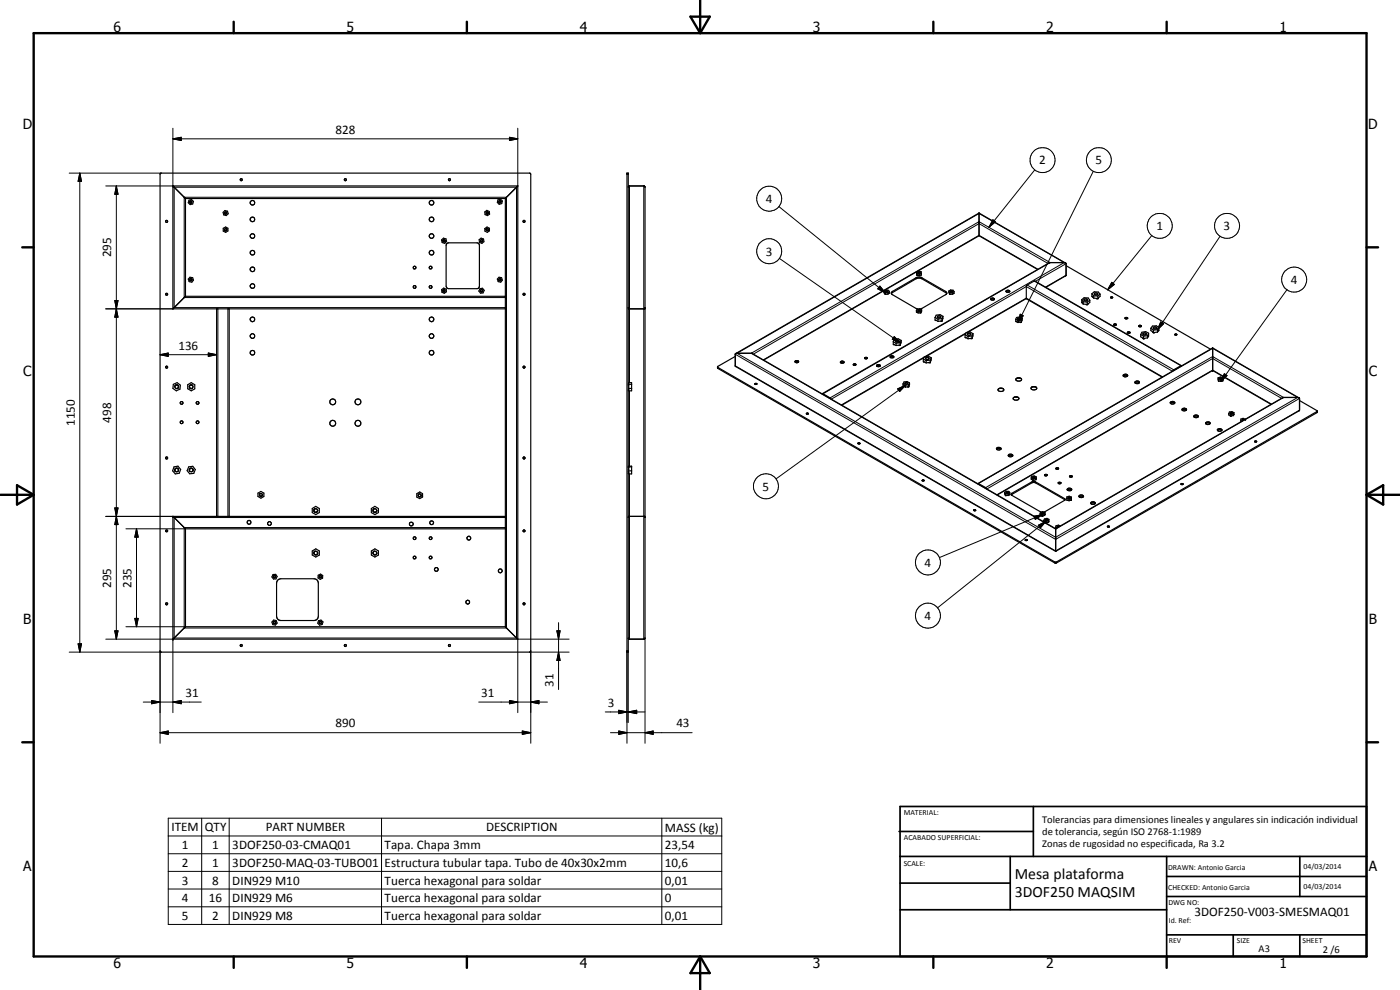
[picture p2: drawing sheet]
<svg xmlns="http://www.w3.org/2000/svg" width="420mm" height="297mm" viewBox="0 0 420 297" stroke-linecap="round" stroke-linejoin="round" font-family="sans-serif">
<g fill="none" stroke="#000" stroke-width=".35">
<path d="M48.1 52h111.1v143.6h-111.1zM51.9 55.8h103.5M51.9 55.8v36.9M51.9 55.8l3.8 3.8M55.7 59.6h96M55.7 59.6v29.3M72.1 53.8l.5-.1 .1 .4-.4 .1zM149.4 60l.8-.3 .6 .6-.2 .8-.8 .2-.5-.6zM155.4 55.8l-3.7 3.7v128.6l3.7 3.7M155.4 55.8v136M188.2 51.9h.3v143.8h-.3zM188.5 56.2l.3-.4h4.5l.3 .4v135.2l-.3 .4h-4.5l-.3-.4"/>
<path d="M49.8 66.2a.31 .31 0 0 1 .5 0 .31 .31 0 0 1-.1 .5 .31 .31 0 0 1-.5-.2zM56.7 60.1l.8-.2 .6 .6-.3 .7-.7 .2-.6-.6zM57.1 60.5l.3-.1 .2 .4a.31 .31 0 0 1-.5 .1 .31 .31 0 0 1 0-.4zM67 63.7l.5-.5 .8 .2 .2 .7-.6 .6-.8-.2zM67 68.5l.7-.4 .7 .4v.8l-.7 .4-.7-.4zM67.6 68.6l.4 .2-.3 .4-.3-.3zM132.5 72l.6-.5 .7 .2 .2 .7-.5 .6-.8-.2zM133 72a.32 .32 0 0 1 .5 .1 .32 .32 0 0 1-.1 .4h-.4zM134.1 73.1l.6-.2h8.5l.6 .3 .1 12.7-.2 .5-.5 .2h-8.5l-.6-.2-.2-.5v-12.3zM143.8 71.9l.6-.4 .7 .2 .1 .8-.6 .5-.7-.3zM145.5 68.6l.7-.5 .7 .4v.8l-.6 .4-.8-.4zM145.5 63.6l.6-.5 .7 .4 .1 .8-.6 .4-.7-.3z"/>
<path d="M146 63.7a.31 .31 0 0 1 .5 .1 .31 .31 0 0 1-.3 .4l-.2-.1zM146.1 68.6h.2a.32 .32 0 0 1 .2 .4 .32 .32 0 0 1-.4 .2 .32 .32 0 0 1-.2-.4zM149.8 60.3l.4-.1a.32 .32 0 0 1 .1 .5 .32 .32 0 0 1-.5 .1 .32 .32 0 0 1 0-.5zM157.1 66.2h.3l.2 .3a.31 .31 0 0 1-.5 .2 .31 .31 0 0 1 0-.5zM293.8 63.9v6.8M293.8 70.7l-64.6 37.3M293.8 63.9l-73 42.2M293.8 70.7l17.6 10.2M293.8 63.9l25.9 15M319.9 79.7l43.4 25.1M49.8 88.1a.31 .31 0 0 1 .5 0 .31 .31 0 0 1-.1 .5 .31 .31 0 0 1-.5-.2zM51.9 92.7h99.8"/>
<path d="M55.7 88.9l-3.8 3.7M55.7 88.9h96M57 83.2l.8 .1 .3 .8-.5 .6-.8-.2-.3-.8zM65 92.7v62.2M68.8 92.7v62.2M132.5 86.9l.7-.5 .7 .4 .1 .7-.7 .5-.7-.3zM144 86.6l.8-.1 .5 .6-.3 .8-.8 .1-.5-.7zM144.3 87a.32 .32 0 0 1 .5 .1 .32 .32 0 0 1-.2 .4l-.4-.1zM149.8 83.7a.31 .31 0 0 1 .5 0 .31 .31 0 0 1-.2 .5l-.3-.1zM149.8 83.2l.7 .1 .3 .8-.5 .6-.8-.2-.2-.8zM157.1 88.1h.3l.2 .3a.31 .31 0 0 1-.5 .1 .31 .31 0 0 1 0-.4zM188.5 92.7h5.1"/>
<path d="M188.5 92.3l.4 .4M193.6 92.3l-.4 .4M265.3 87.4v.4l.4 .5M265.3 87.4l.4-.4h.8l.4 .4M265.3 87.4l.4 .4M265.7 87.8v.5M265.7 87.8h.8M265.8 87.4l.3-.2 .3 .3-.3 .1zM266.5 88.3h-.8M266.5 87.8v.5M266.8 88v.1M266.9 87.4v.5l-.4 .4"/>
<path d="M266.9 87.4l-.4 .4M267.5 88.1l8-4.7 1.2 .3 7.4 4.4M275 93.1v.5l.5 .3M275 93.1l.5 .4M275.1 81.6l.1 1 .7 .1M275.1 82l.1 .4M275.1 81.6l.6-.2 .8 .1v.5M275.1 81.6l.1 .5 .7 .2M275.5 81.7h.5l.1 .2-.3 .1zM275.5 93.5v.4M275.6 92.9l.5 .2-.4 .1zM275.9 82.3v.4"/>
<path d="M276.1 93.9h.1M276.1 93.9h-.6M276.1 93.9h.2M276.3 93.4v.5M276.3 93.4l-.8 .1M276.5 82v.5l-.6 .2M276.5 82l-.6 .3M276.6 93l-.3 .9M276.6 93l-.3 .4M276.6 93l-.6-.4-.7 .1-.3 .4M280.6 95.2v.9l.9 .3M280.6 95.2l.9 .6"/>
<path d="M281.4 94.9l.6-.1 .4 .2-.2 .3-.6 .1-.3-.3zM281.5 95.8v.6M282.4 95.1l-.1 .1M282.7 96.4h-1.2M282.7 95.6v.8M282.7 95.6l-1.2 .2M283 94.9l-.3 1.5M283 94.9l-.9-.5-1.1 .2-.4 .6M283 94.9l-.3 .7M284.1 88.1l-.4-.7-7.2-4.2-.5-.1-.9 .1-7.6 4.6 .2 .5 7.7 4.4M284.1 88.1l-7.9 4.6M284.8 87.3l.2 1"/>
<path d="M284.8 87.3l.5-.3 .7 .1 .3 .4M284.8 87.3l.2 .5M285 88.3h.8M285 87.8v.5M285 87.8l.8 .1M285.2 87.4l.5-.2 .1 .3-.3 .1zM285.8 87.9v.4M286.3 87.5v.5l-.5 .3M286.3 87.5l-.5 .4M297.3 89.8a.58 .58 0 0 1 .6-.4 .58 .58 0 0 1 .5 .4M297.3 89.8l.6-.2 .5 .2M297.3 89.8l.3 .2h.5l.3-.2"/>
<path d="M302 87.2a.69 .69 0 0 1 1.1 .3 .59 .59 0 0 1-.7 .3 .59 .59 0 0 1-.4-.6zM302 87.5l.3-.2 .7 .2M304.8 95.8v.6l.7 .4M304.8 95.8l.7 .4M305.4 95.5l.6-.1 .2 .3-.6 .2zM305.5 96.2v.6M306.5 96.7l-1 .1M306.5 96.1v.6M306.5 96.1l-1 .1M306.8 95.5l-.3 1.2M306.8 95.5l-.7-.4-1 .1-.3 .6M306.8 95.5l-.3 .6"/>
<path d="M308 89.6l-17.5 10.1M308 89.6v-3.9l2.5-1.4 44.1 25.4M308 89.6l40.8 23.6M313.8 86.2l6.1-3.5-.1-3.8h-5l-68 39.2M324.6 89.9l.1 .9M324.6 89.9l.8-.6 1.2 .1 .5 .7M324.6 89.9l.5 .7M324.7 90.8l.4 .4M324.8 90.8h-.1M325.1 91.2l1.2 .2M325.1 90.6h1.2M325.1 90.6v.6"/>
<path d="M325.3 89.9a.57 .57 0 0 1 .6-.3 .57 .57 0 0 1 .4 .4 .56 .56 0 0 1-.5 .3 .56 .56 0 0 1-.5-.4zM326.3 90.6v.8M327.1 90.1v.7l-.8 .6M327.1 90.1l-.8 .5M327.7 88.1v.8l.5 .6M327.7 88.1l.7-.6 1.2 .1 .5 .7M327.7 88.1l.5 .7M328.2 89.5l1.3 .2M328.2 88.8h1.3M328.2 88.8v.7M328.5 88a.44 .44 0 0 1 .6-.2 .44 .44 0 0 1 .2 .6h-.8zM329.5 88.8v.9"/>
<path d="M330.1 88.3v.6l-.6 .8M330.1 88.3l-.6 .5M333.3 89.2l.2 .3 .4-.2M333.3 89.2l.3-.1 .3 .2M333.4 89.2h.4M333.8 89.2l.1 .1M333.8 89.2h-.4M334.3 97.4l.4-.2 .4 .3-.6 .2zM334.3 97.3h.7M337.6 95.4h.8M338.4 95.3v.3l-.4 .1-.4-.3M338.4 95.3l-.8 .1"/>
<path d="M338.4 99.7h.7M338.4 99.7h.7a.36 .36 0 0 1-.4 .3 .36 .36 0 0 1-.3-.3zM341.7 97.8l.5-.2 .3 .3a.5 .5 0 0 1-.8-.1zM341.8 97.7h.7M343.1 100l.8-.1a.45 .45 0 0 1-.3 .6 .45 .45 0 0 1-.5-.2zM344.7 100l-.9-.5-1.1 .2-.4 .7M344.7 100v.8l-.3 .6M344.7 100l-.3 .7M345.4 98.5v.7l.7 .7M345.4 98.5l.7 .6M346.1 98.3a.49 .49 0 0 1 .6-.2 .49 .49 0 0 1 .3 .5 .52 .52 0 0 1-.5 .1 .52 .52 0 0 1-.4-.4zM346.1 99.1v.8"/>
<path d="M347.4 99.7l-1.3 .2M347.4 98.9v.8M347.4 98.9l-1.3 .2M347.7 99.2v.1M347.7 99.3l-.3 .4M347.8 98.3l-.1 1M347.8 98.3l-.4 .6M347.8 98.3l-.8-.6-1.1 .1-.5 .7M49.7 110a.31 .31 0 0 1 .5-.1 .31 .31 0 0 1 0 .5 .31 .31 0 0 1-.5-.1zM52 115.3l1.2-.5 .9 .8-.1 1.2-1.1 .5-1-.8zM56.3 115.4l1.1-.6 1.1 .6v1.3l-1.1 .6-1.1-.7zM157 110l.3-.1 .3 .4-.4 .1z"/>
<path d="M188.5 115.2h.2v-.4h.9v2.5h-1.1M188.5 115.6h.2v1.5h-.2M188.5 116.8h.2M188.5 115.3h1.1M188.7 116.5h.9M215.3 110.2l101.5 58.5 78.5-45.3M220.7 106.9l-5.3 3-.1 .6 101.5 58.5 78.4-45.2 .1-.4M226.6 115.2h.5M226.6 115.2h.1M226.7 115.1h.3M226.7 115.1l-.1 .1M226.7 115.1h.4"/>
<path d="M227 115.1l.1 .1M227.1 115.1l-.2 .3-.3-.2M238.6 108.4l1-.2a.44 .44 0 0 1-.1 .7 .44 .44 0 0 1-.6-.1zM238.7 108.6h.9M246.8 118.1l2.6 1.6M246.8 118.1l-.1 .1M252.3 108.5a.57 .57 0 0 1 .6-.2 .57 .57 0 0 1 .4 .5l-.8 .2zM252.3 108.8l.4-.2 .6 .2M256.3 109.2l-.2 .2 .2 .2h.4l.2-.3M256.3 109.2l.6 .1M256.3 109.3h.6M256.3 109.3h-.2"/>
<path d="M259.5 107.4a.41 .41 0 0 0 .4 .3 .41 .41 0 0 0 .4-.3M259.5 107.4l.6-.2 .2 .2M259.5 107.4h.8M263.1 109.8l.4-.2 .7 .2M263.1 109.6l.6-.2 .5 .2a.54 .54 0 0 1-.6 .4 .54 .54 0 0 1-.5-.4zM267.2 107.2a.72 .72 0 0 1 1.1 0M267.3 106.8a.47 .47 0 0 1 .6-.1 .47 .47 0 0 1 .2 .6h-.8zM268.1 102.5v.8l.8 .4M268.1 102.5l.8 .5M268.8 102.2l.6-.2 .4 .4-.7 .2-.3-.1zM268.9 103v.7M270.2 103.6l-1.3 .1"/>
<path d="M270.2 102.8v.8M270.2 102.8l-1.3 .2M270.2 103.5v.1M270.5 102.2l-.3 1.1M270.5 102.2l-.9-.6-1.2 .3-.3 .6M270.5 102.2l-.3 .6M271 115.2v.7l.7 .3M271 115.2l.7 .4M271.6 115l.2-.2 .6 .2a.42 .42 0 0 1-.4 .3 .42 .42 0 0 1-.4-.3zM271.7 115.6v.6M272.7 116.1l-1 .1M272.7 115.4v.7"/>
<path d="M272.7 115.4l-1 .2M273 114.9l-.3 1.2M273 114.9l-.8-.4-.9 .1-.3 .6M273 114.9l-.3 .5M277.1 107.7v.8l.8 .4M277.1 107.7l.8 .5M277.3 107.3l-24.7 14.3M277.8 107.4l.6-.2 .4 .5-.7 .1-.3-.1zM277.9 108.2v.7M279.2 108.8l-1.3 .1M279.2 108v.8M279.2 108l-1.3 .2"/>
<path d="M279.5 107.4l-.3 1.4M279.5 107.4l-.9-.6-1.2 .3-.3 .6M279.5 107.4l-.3 .6M289.6 100.5v.8l.9 .3M289.6 100.5l.9 .5M289.8 100.1l-11.9 6.9M290.4 100.1l.6-.1 .4 .3a.56 .56 0 0 1-.6 .3 .56 .56 0 0 1-.4-.4zM290.5 101v.6M291.7 101.6h-1.2M291.7 100.8v.8M291.7 100.8l-1.2 .2M292 100.1l-.3 1.5"/>
<path d="M292 100.1l-.8-.5-1.2 .2-.4 .7M292 100.1l-.3 .7M299.7 116.7h1.4M299.8 116.6a.91 .91 0 0 1 1.4 .5 .98 .98 0 0 1-1.7-.3zM304.2 119.3h1.4M304.2 119.3l-.1 .1a.87 .87 0 0 0 .8 .7 .87 .87 0 0 0 .9-.7l-.1-.1M304.2 119.3a1.21 1.21 0 0 1 1.5 0M304.9 113.7a.96 .96 0 0 1 .9-.4 .96 .96 0 0 1 .8 .7 .97 .97 0 0 1-1.7-.3zM305 113.6h1.5M309.5 116.2a.9 .9 0 0 1 .9-.2 .9 .9 0 0 1 .7 .6 .9 .9 0 0 1-.9 .5 .9 .9 0 0 1-.8-.7zM309.5 116.2h1.5M337.1 112.8l.7-.2 .6 .2"/>
<path d="M338.4 112.8l-.6 .3-.7-.2M338.4 112.8a.64 .64 0 0 0-.7-.5 .64 .64 0 0 0-.6 .6M340.6 114.9l.5-.3 .8 .3M340.7 114.5l.2-.1a.6 .6 0 0 1 .6-.1 .6 .6 0 0 1 .4 .6 .76 .76 0 0 1-1.3-.2zM342.3 100.4v.6l.9 .7M342.3 100.4l.9 .5M343.2 100.9v.8M344.4 101.4l-1.2 .3M344.4 100.7v.7M344.4 100.7l-1.2 .2M352.6 100.4l.3 .2 .3-.2M352.6 100.4h.5"/>
<path d="M352.6 100.4l.2-.2 .4 .2M353.1 100.4h-.5M353.1 100.4h.1M354.6 109.7v.1M354.6 109.7l-2.6 1.6M363.9 104.4v6.8M363.9 111.2l-64.6 37.3M363.9 104.4l-70.4 40.7M363.9 104.4l25.9 15M363.9 111.2l17.6 10.1M365.6 113.4l.1 .7M365.6 113.4l.7-.3 .7 .2 .1 .4"/>
<path d="M365.6 113.4l.1 .4M365.7 113.8v.5l.7 .1M365.7 113.8l.7 .2M366 113.5h.6l-.3 .2zM366.4 114v.4M367.1 113.7v.6l-.7 .1M367.1 113.7l-.7 .3M390 119.5l-.5-.2h-4.5l-68.2 39.3-91-52.5-4.6-.1-.5 .2 .1 3.8 96 55.4M390 119.5h.1M390 119.5v3.6l-.2 .2-73 42.1M49.8 137.2a.31 .31 0 0 1 .5 0 .31 .31 0 0 1-.1 .5 .31 .31 0 0 1-.5-.2zM157.1 137.2h.3l.2 .3a.31 .31 0 0 1-.5 .2 .31 .31 0 0 1 0-.5z"/>
<path d="M188.5 140h.2v1h-.2M188.5 139.9h1.1v2.3h-.9v-.7h-.2M242 124.1h.6M242.1 124.1l.1 .2 .4-.2M242.1 124.1h.5M242.6 124.1h.1M257.5 133l.4-.1 .2 .2M257.5 133.1h.6M257.5 133l.2 .2 .4-.1M257.6 133l.5 .1M299.1 134.8l.4-.3 .9 .3M299.2 134.4a.72 .72 0 0 1 1.2 .3 .83 .83 0 0 1-1.4-.1z"/>
<path d="M302.6 136.8l.5-.2 .8 .2M302.8 136.3h.8a.43 .43 0 0 1 .2 .6 .43 .43 0 0 1-.7 .1l-.5-.3zM351.2 120.7a.72 .72 0 0 1 .8-.3 .72 .72 0 0 1 .5 .6 .78 .78 0 0 1-1.3-.3zM351.2 121l.5-.2 .8 .2M354.8 123.1l.4-.3 .9 .3M356.1 123a.92 .92 0 0 1-1.3 .1M356.1 123a.62 .62 0 0 0-.7-.5 .62 .62 0 0 0-.6 .6M358.3 125.1l.5-.3 .8 .3M359.6 125.1l-.4 .2-.9-.2M359.6 125.1a.64 .64 0 0 0-.6-.6 .64 .64 0 0 0-.7 .6M361.9 127.1l.4-.2 .8 .2M361.9 126.8a.71 .71 0 0 1 .7-.2 .71 .71 0 0 1 .5 .5 .72 .72 0 0 1-.7 .3 .72 .72 0 0 1-.5-.6z"/>
<path d="M365.4 129.2l.6-.3 .7 .3M365.5 128.8a.71 .71 0 0 1 .7-.2 .71 .71 0 0 1 .5 .6 .71 .71 0 0 1-.8 .2 .71 .71 0 0 1-.5-.5zM368.8 124.1v.4l.5 .4M368.8 124.1l.5 .3M369.3 123.9l.2-.2 .4 .3-.4 .1zM369.3 124.4v.5M370.1 124.7l-.8 .2M370.1 124.2v.5M370.1 124.2l-.8 .2M370.3 123.8l-.2 .9M370.3 123.8l-.6-.3-.7 .1-.2 .5M370.3 123.8l-.2 .4"/>
<path d="M372.4 126.2l.4 .2M373.4 126l-.6-.1 .3 .3M373.8 125.8l-.7-.3-.7 .2v.8M376.5 132.5l.4-.2 .2 .2M376.5 132.5l.4 .2 .2-.2M376.6 132.5h.4M376.8 132.4l-.2 .1M376.9 132.4l.2 .1M377 132.4l.1 .1M390 120.2l5.3 3.2M49.8 159a.31 .31 0 0 1 .5 .1 .31 .31 0 0 1-.1 .5 .31 .31 0 0 1-.5-.2zM51.9 154.9l3.7 3.8h96.1"/>
<path d="M51.9 154.9h99.8M51.9 154.9v36.9M52.2 140.1l1.2-.2 .8 .9-.4 1.2-1.2 .2-.8-.9zM55.7 158.7v29.3M56.6 140.1l1.3-.2 .7 1-.4 1.1-1.3 .2-.7-1zM77.4 148l.9-.6 .9 .6v1l-.9 .5-.9-.5zM78.1 148.1h.4l.2 .4a.43 .43 0 0 1-.6 .4 .43 .43 0 0 1 0-.8zM93.7 152.6l1.1-.7 1 .7v1.2l-1 .6-1.1-.6zM111.5 152.6l1-.7 1.1 .7v1.2l-1.1 .6-1-.6zM125.1 148.1l.9-.5 .8 .5v1l-.8 .5-.9-.5zM157.1 159h.3l.2 .4a.31 .31 0 0 1-.5 .1 .31 .31 0 0 1 0-.5zM188.5 154.9h5.1"/>
<path d="M188.5 140.1h.2M188.5 142h.2M188.5 140.3h.2M188.5 141.8h.2M188.5 141.3h1.1M188.7 140.1h.9M188.8 154.9l-.3 .4M193.3 154.9l.3 .4M276.8 144.1h.5M276.8 144.1h.4M276.8 144.1v.1M277 144.1l-.2 .1"/>
<path d="M277.1 144.1h.1M277.2 144.1h.1M277.3 144.1l-.2 .3-.3-.2M292.2 153.1l.4-.1 .2 .1M292.3 153.1l.5 .1M292.3 153.1l-.1 .1M292.4 153.1h-.1M292.6 153.1h.2M292.8 153.1l-.5 .1M293.5 145.1l2.3 1.2 .2 .3M293.5 145.1l-.1 .1M301.5 147.7l.3 1"/>
<path d="M301.5 147.7l.5-.3h.8l.3 .5M301.5 147.7l.3 .5M301.8 148.2v.5M301.8 148.2l.8 .1M302 147.7l.6 .1-.4 .2-.2-.1zM302.6 148.3v.4M302.6 148.7h-.8M303.1 147.9v.5l-.5 .3M303.1 147.9l-.5 .4M303.5 148.5l.2-.5 6-3.4 .7-.2 9.2 5.2-.2 .6-6 3.4M303.5 148.5l8.9 5.1M303.5 148.5l6.7-3.8 .6 .2 8.8 5.1"/>
<path d="M309.5 143.4v.4l.6 .4M309.5 143.4l.6 .3M310 143.1h.4a.25 .25 0 0 1-.2 .3 .25 .25 0 0 1-.2-.3zM310.1 143.7v.5M310.8 143.9l-.7 .3M310.8 143.5v.4M310.8 143.5l-.7 .2M311 143.1l-.2 .8M311 143.1l-.2 .4M311 143.1l-.6-.3-.7 .1-.2 .5M312.2 154.1v.5l.6 .3M312.2 154.1l.6 .3"/>
<path d="M312.4 153.6v.1M312.6 153.8l.6 .1-.3 .2zM312.8 154.4v.5M313.3 156.1v.4l.4 .3M313.3 156.1l.5 .4M313.4 153.6v.1M313.5 142.5l.2 .3 .4-.1 .2-.2M313.5 154.6l-.7 .3M313.5 154.2v.4M313.5 154.2l-.7 .2M313.6 153.8v.6M313.6 154.3l-.1 .3"/>
<path d="M313.6 153.8l-.6-.3-.8 .2v.4M313.6 153.8l-.1 .4M313.7 142.4l-.2 .1M313.7 142.4l.6 .1M313.7 156h.1M313.8 155.9l.6 .1-.4 .2zM313.8 156.5v.4M314.6 156.7l-.7 .3M314.6 156.3v.4M314.6 156.3l-.8 .2M314.8 155.8l-.2 .9M314.8 155.8l-.2 .5"/>
<path d="M314.8 155.8l-.6-.3-.7 .2-.2 .4M316.8 158.2v7.2M316.8 158.2l.5 .2M316.9 140.5v.2l.4 .1 .4-.3M316.9 140.5l.3-.2 .5 .2M316.9 140.5h.8M317.6 144.8h.8M317.8 157.9l-.5 .1 .3 .2M317.8 157.9h.1M317.8 157.9l.1 .1M318.2 157.8l-.5-.2-.8 .1-.1 .5M318.3 144.8l.1 .1-.3 .3-.5-.2v-.2"/>
<path d="M318.3 144.8h-.7M320.2 149.1l.7-.2 .6 .2v1h-1.3zM320.2 149.6l.6 .2M320.3 147l.7-.2 .6 .2M320.4 146.6a.72 .72 0 0 1 1.2 .4 .87 .87 0 0 1-1.4-.1zM320.5 149.3l.5-.1 .1 .2-.4 .1zM320.8 149.8v.4M321 142.9l.6-.2 .2 .3-.6 .2zM321 142.9h.8M321.5 149.6l-.7 .2M323.9 149.1l.4-.3 .9 .3M325.2 149.1l-.7 .2-.6-.2"/>
<path d="M325.2 149.1v-.2a.76 .76 0 0 0-.7-.4 .76 .76 0 0 0-.7 .5l.1 .1M327.4 150.8a.73 .73 0 0 1 .7-.3 .73 .73 0 0 1 .6 .6 .77 .77 0 0 1-1.3-.3zM327.4 151.1l.4-.2 .9 .2M332.3 158h.6M332.3 158l.3 .2 .3-.2M332.3 158l.3-.2 .3 .2M332.4 158h.5M354.4 145.3h.6M354.4 145.3l.2-.2 .4 .2M354.6 145.2h.3M354.6 145.2l-.2 .1M354.6 145.2h-.1"/>
<path d="M354.9 145.2h.1M354.9 145.2l.1 .1M81.9 172.4l.9-.1 .4 .7-.4 .7h-.7l-.5-.6zM82.2 172.8l.3-.1a.31 .31 0 0 1 .2 .4 .31 .31 0 0 1-.5 .2 .31 .31 0 0 1 0-.5zM83.4 174l.9-.3h10a1.3 1.3 0 0 1 1.2 1.2v10a1.3 1.3 0 0 1-1.2 1.3h-10a1.3 1.3 0 0 1-1.3-1.3v-10zM93.7 165.3l1.1-.6 1 .6v1.2l-1 .6-1.1-.6zM95.5 172.6l.7-.3 .6 .4v.8l-.7 .3-.6-.4zM111.5 165.3l1-.6 1.1 .6v1.2l-1.1 .6-1-.6zM307.8 162h.1M307.8 162h.3M308 161.9l-.2 .1M308 161.9l.1 .1"/>
<path d="M308.1 161.9h-.3v.3l.5-.1v-.1M308.1 161.9l.2 .1M308.1 162l.2 .1M308.1 162h.2M49.7 181a.31 .31 0 0 1 .5-.1 .31 .31 0 0 1 0 .5 .31 .31 0 0 1-.5-.1zM51.9 191.8h103.5M55.7 188l-3.8 3.8M55.7 188h96M72.2 193.4h.4l.1 .4a.31 .31 0 0 1-.5 .1 .31 .31 0 0 1 0-.5zM82.1 186.1l.8 .1 .3 .7-.5 .6-.8-.1-.3-.8zM82.2 186.6a.3 .3 0 0 1 .4 0 .3 .3 0 0 1 0 .4l-.4 .1zM95.6 186.2l.7-.1 .6 .5-.2 .8-.8 .2-.5-.6z"/>
<path d="M157.1 180.9l.5 .1-.3 .5-.3-.2z"/>
<circle cx="103.6" cy="53.9" r=".31"/>
<circle cx="134.9" cy="53.9" r=".31"/>
<circle cx="67.7" cy="63.9" r=".31"/>
<circle cx="75.8" cy="70.8" r=".71"/>
<circle cx="75.8" cy="75.8" r=".71"/>
<circle cx="75.8" cy="60.8" r=".71"/>
<circle cx="75.8" cy="65.8" r=".7"/>
<circle cx="129.5" cy="70.8" r=".69"/>
<circle cx="129.5" cy="75.8" r=".69"/>
<circle cx="129.5" cy="60.8" r=".69"/>
<circle cx="129.5" cy="65.8" r=".69"/>
<circle cx="144.5" cy="72.2" r=".32"/>
<circle cx="57.3" cy="83.9" r=".32"/>
<circle cx="75.8" cy="80.8" r=".69"/>
<circle cx="75.8" cy="95.8" r=".7"/>
<circle cx="75.8" cy="85.8" r=".7"/>
<circle cx="124.4" cy="80.3" r=".41"/>
<circle cx="124.4" cy="86.1" r=".42"/>
<circle cx="129.2" cy="80.3" r=".42"/>
<circle cx="129.3" cy="86.1" r=".4"/>
<circle cx="129.5" cy="95.8" r=".69"/>
<circle cx="133.3" cy="87.3" r=".31"/>
<circle cx="53" cy="116" r=".54"/>
<circle cx="57.4" cy="116" r=".52"/>
<circle cx="75.8" cy="100.8" r=".71"/>
<circle cx="75.8" cy="105.8" r=".71"/>
<circle cx="129.5" cy="105.8" r=".68"/>
<circle cx="129.5" cy="100.8" r=".69"/>
<circle cx="54.5" cy="126.7" r=".42"/>
<circle cx="54.5" cy="120.9" r=".41"/>
<circle cx="59.3" cy="120.9" r=".41"/>
<circle cx="59.3" cy="126.7" r=".41"/>
<circle cx="99.9" cy="120.6" r=".88"/>
<circle cx="99.9" cy="127" r=".88"/>
<circle cx="107.4" cy="120.6" r=".88"/>
<circle cx="107.4" cy="127" r=".88"/>
<circle cx="53" cy="141" r=".53"/>
<circle cx="57.4" cy="141" r=".53"/>
<circle cx="74.7" cy="156.7" r=".57"/>
<circle cx="80.9" cy="157.1" r=".56"/>
<circle cx="94.8" cy="153.2" r=".54"/>
<circle cx="112.5" cy="153.2" r=".52"/>
<circle cx="123.4" cy="157.2" r=".58"/>
<circle cx="126" cy="148.6" r=".41"/>
<circle cx="129.5" cy="156.8" r=".58"/>
<circle cx="94.8" cy="165.9" r=".54"/>
<circle cx="96.1" cy="173" r=".31"/>
<circle cx="112.5" cy="165.9" r=".54"/>
<circle cx="124.4" cy="167.3" r=".42"/>
<circle cx="124.4" cy="161.5" r=".41"/>
<circle cx="129.2" cy="167.3" r=".42"/>
<circle cx="129.2" cy="161.5" r=".42"/>
<circle cx="131" cy="170.8" r=".56"/>
<circle cx="140.7" cy="161.5" r=".57"/>
<circle cx="150.1" cy="171.3" r=".56"/>
<circle cx="96.1" cy="186.8" r=".32"/>
<circle cx="103.6" cy="193.7" r=".31"/>
<circle cx="134.9" cy="193.7" r=".31"/>
<circle cx="140.4" cy="180.7" r=".56"/>
</g>
<g fill="none" stroke="#000" stroke-width=".3">
<path d="M51.9 38.5v17.3h-20.2M155.4 38.5v17.3M20.8 51.9h27.6M23.9 51.9l.6 2.5h-1.1zM23.9 51.9v143.8M34.9 55.8l.5 2.5h-1zM34.9 55.8v136M51.9 41.7l2.5-.5v1zM51.9 41.7h103.5M152.9 41.2l2.5 .5-2.5 .5zM188.2 52.3h.3M188.9 55.8v59"/>
<path d="M193.2 55.8v136M310.5 51l-13.7 17.2M328.1 51.4l-22.6 45.4M57.6 60.5l-.3-.3-.4 .3 .1 .4 .4 .1M67.7 63.5a.39 .39 0 0 1 .4 .5 .39 .39 0 0 1-.6 .3l-.2-.4M67.8 68.6l.3 .3-.3 .4-.3-.1-.2-.4M133.1 71.9l-.2 .4 .1 .2h.6v-.4M144.6 71.9l.3 .4-.2 .3h-.4l-.1-.4M145.8 69l.1-.3 .5-.1 .2 .4-.3 .3M146 63.7l.3-.2 .3 .4-.3 .4-.3-.1M149.8 60.2h.5l.1 .4-.2 .3-.5-.2M233.8 62l31.9 25.8"/>
<path d="M233.9 77.5l36.3 25.3M298 66l.7 .5-1.9 1.7zM314.5 79l-20.7-11.9-67.7 39.2M319.9 79.1l-9.2 5.3M345.7 70.7l-13.3 16.3M366.2 70.9l-18.8 28M31.7 92.7h20.2M34.4 90.2h1l-.5 2.5zM34.9 92.7l.5 2.5h-1zM57.1 83.6l-.2 .5 .4 .2 .3-.3v-.3M65.4 92.7v62.2M68.4 92.7v62.2"/>
<path d="M133.6 87l-.5-.1a.39 .39 0 0 0-.1 .5 .39 .39 0 0 0 .6 .1M144.8 87a.37 .37 0 0 1-.1 .6 .37 .37 0 0 1-.6-.4l.1-.2M150 83.5l.4 .3-.1 .4h-.4l-.3-.3M151.7 92.3h-99.4v-36.1h102.7v135.2h-102.7v-36.1h99.4M151.7 89.3h-96.4v-30.1h96.7v129.2h-96.7v-30.1h96.4M264.1 85.9l1.6 1.9-2.3-1.1zM267.9 87.4v.4M274.9 83.4v.3M276.7 83.4v.3M283.7 87.4v.4M289.9 99.9l-12.3 7.1M290.1 99.7l17.9-10.2 40.9 23.6"/>
<path d="M306.2 94.3l.9 .4-1.6 2.1zM308.3 85.5l43.9 25.5M310.4 84.3l44 25.4M311.5 80.8l-17.7-10.2-64.7 37.4M319.9 82.6l-6.1 3.5M333.7 84.7l.7 .6-2 1.7zM348.3 96.6l.9 .6-1.8 1.7zM386.2 86.9l-19.8 27.5M48 106.4l2.5-.5v1zM48 106.4h17M52.4 116.1a.63 .63 0 0 1 .5-.7 .63 .63 0 0 1 .7 .5l-.1 .5-.5 .3M57.9 115.6a.63 .63 0 0 0-.9 0 .63 .63 0 0 0-.1 .9 .63 .63 0 0 0 .9 0"/>
<path d="M62.5 105.9l2.5 .5-2.5 .5zM188.9 117.3v22.6M215.4 110.2v.3M220.7 109.8l96.1 55.5 73.2-42.2M220.7 106.3l96.1 55.5 73.2-42.3M247 118.2l68.2-39.4-21.4-12.3-68.3 39.5 91.3 52.7 68.4-39.4-21.3-12.3-68.1 39.3M249.1 119.4l70.3-40.6-25.6-14.7-72.6 41.9 95.6 55.2 72.7-41.9-25.6-14.8-70.2 40.6M268.4 101l1.8 1.8-2.4-1zM269.4 116.7l2.3-1.1-1.7 1.9zM271.7 115.6l-38.8 28.1M277.4 107.1l-24.9 14.4M351.9 111.4l-43.9-25.4-58.5 33.8"/>
<path d="M367.4 112.1l.8 .6-1.8 1.7zM384.6 119.5l-20.7-11.9-67.7 39.1M381.6 121.2l-17.7-10.2-64.7 37.5M395.2 123.5v.3M31.7 154.9h20.2M34.4 152.4h1l-.5 2.5zM34.9 154.9l.5 2.5h-1zM37.8 158.7h17.9M41 158.7l.5 2.5h-1zM41 158.7v29.3M53.5 141.4a.63 .63 0 0 0-.2-.9 .63 .63 0 0 0-.9 .3l.2 .7M57.9 141.5a.62 .62 0 0 0-.1-.9 .62 .62 0 0 0-.9 0 .62 .62 0 0 0 .1 .9"/>
<path d="M78.2 148a.49 .49 0 0 0-.4 .6 .49 .49 0 0 0 .6 .4 .49 .49 0 0 0 .4-.6M94.6 152.6h-.1a.63 .63 0 0 0-.2 1 .63 .63 0 0 0 .9 0l.2-.5M112.4 152.6l-.4 .3a.63 .63 0 0 0 .3 .8 .63 .63 0 0 0 .8-.3v-.3M125.9 148.1a.5 .5 0 0 0-.4 .5 .5 .5 0 0 0 .3 .5l.5-.1 .1-.5M188.9 142.2v49.6M303.7 148v.3M309.7 144.6v.3M310.3 154.9l2.5-.5-2.1 1.4zM310.8 144.6v.3M311.6 157.6l2.2-1.1-1.6 1.9zM312.8 154.4l-30.9 12.9M313.8 156.5l-32.4 25.9"/>
<path d="M319.4 149.6v.3M82.8 173a.37 .37 0 0 0-.5-.3 .37 .37 0 0 0-.3 .4 .37 .37 0 0 0 .5 .3M94.6 165.3a.62 .62 0 0 0-.4 .9 .62 .62 0 0 0 1 .1l.2-.5M96.5 173.2a.37 .37 0 0 0-.2-.5 .37 .37 0 0 0-.5 .2l.2 .5M112.4 165.3l-.2 .1a.63 .63 0 0 0-.3 .6 .63 .63 0 0 0 .4 .5h.5l.3-.7M316.6 168.6v.3M317.1 168.6v.3M20.8 195.7h27.6M23.4 193.2h1.1l-.6 2.5zM31.7 191.8h20.2v22M34.4 189.3h1l-.5 2.5zM37.8 188h17.9"/>
<path d="M40.5 185.5h1l-.5 2.5zM48 195.3v27.7M82.2 186.5a.37 .37 0 0 0-.1 .5 .37 .37 0 0 0 .5 .1 .37 .37 0 0 0 .1-.5M96.5 186.6l-.2-.2-.5 .2 .1 .5h.4M158.9 195.7h11.9M159.3 195.3v27.7M167.1 189.3h1l-.5 2.5zM167.6 195.7l.5 2.5h-1zM167.6 186.8v20.1M170.8 191.8h-15.4v22M193.6 191.4v31.6M43 210.7h17.4"/>
<path d="M45.5 210.2l2.5 .5-2.5 .5zM48 219.8l2.5-.5v1zM48 219.8h111.3M51.9 210.7l2.5-.5v1zM143.7 210.7h20.6M152.9 210.2l2.5 .5-2.5 .5zM156.7 219.3l2.6 .5-2.6 .5zM159.3 210.7l2.4-.5v1zM181.6 213.6h12M183.2 219.8h24.5M185.7 219.3l2.5 .5-2.5 .5zM185.7 213.1l2.5 .5-2.5 .5z"/>
<path d="M188.5 213.6l2.6-.5v1zM188.5 216.8v-21.5h-.3v27.7M193.6 219.8l2.4-.5v1zM50.5 245.5h166.1v31.9h-166.1zM50.5 250.8h166.1M50.5 256.2h166.1M60.5 245.5v31.9M68.8 245.5v31.9M114.5 245.5v31.9M198.6 245.5v31.9M50.5 261.5h166.1M50.5 266.7h166.1"/>
<path d="M50.5 272.1h166.1"/>
<circle cx="230.8" cy="59.6" r="3.8"/>
<circle cx="312.9" cy="48" r="3.8"/>
<circle cx="329.8" cy="48.1" r="3.7"/>
<circle cx="230.8" cy="75.4" r="3.7"/>
<circle cx="348" cy="67.8" r="3.8"/>
<circle cx="368.2" cy="67.8" r="3.7"/>
<circle cx="388.4" cy="83.9" r="3.8"/>
<circle cx="229.9" cy="145.9" r="3.8"/>
<circle cx="278.5" cy="168.8" r="3.8"/>
<circle cx="278.5" cy="184.7" r="3.8"/>
</g>
<g fill="#000">
<circle cx="51.9" cy="55.8" r=".18"/>
<circle cx="188.2" cy="51.9" r=".18"/>
<circle cx="188.5" cy="51.9" r=".18"/>
<circle cx="293.8" cy="63.9" r=".18"/>
<circle cx="363.9" cy="104.4" r=".18"/>
<circle cx="363.9" cy="111.2" r=".18"/>
<circle cx="373.8" cy="125.8" r=".18"/>
<circle cx="51.9" cy="154.9" r=".18"/>
<circle cx="151.7" cy="154.9" r=".18"/>
<circle cx="310.9" cy="143.7" r=".18"/>
<circle cx="314.7" cy="156.5" r=".18"/>
<circle cx="51.9" cy="191.8" r=".18"/>
</g>
<g fill="none" stroke="#000" stroke-width=".71">
<path d="M10.1 9.9h400v277.1h-400zM70.1 6.5v3.4M140.1 6.5v3.4M207.2 5h5.8l-2.9 4.9zM210.1 0v9.9M280.1 6.5v3.4M350.1 6.5v3.4M6.7 74.2h3.4M410.1 74.2h3.5M.1 148.5h10M5.1 145.6l5 2.9-5 2.9zM410.1 148.5h10"/>
<path d="M410.1 148.5l5-2.9v5.8zM6.7 222.7h3.4M410.1 222.7h3.5M70.1 287v3.4M140.1 287v3.4M210.1 287v10M210.1 287l2.9 5h-5.8zM280.1 287v3.4M350.1 287v3.4"/>
</g>
<g fill="none" stroke="#000" stroke-width=".51">
<path d="M269.8 249.5h40.3M270.1 242h140v45h-140zM270.1 257h140M303.2 257v16M310.1 242v15M350.1 257v30M390.1 257v12M270.1 265h33.1M270.1 273h80M350.1 269h60M350.1 263h60M350.1 280.5h60"/>
<path d="M370.1 280.5v6.5M390.1 280.5v6.5"/>
</g>
<g fill="#000">
<path d="M23.9 51.9l.6 2.5h-1.1zM34.9 55.8l.5 2.5h-1zM51.9 41.7l2.5-.5v1zM152.9 41.2l2.5 .5-2.5 .5zM298 66l.7 .5-1.9 1.7zM34.4 90.2h1l-.5 2.5zM34.9 92.7l.5 2.5h-1zM264.1 85.9l1.6 1.9-2.3-1.1zM306.2 94.3l.9 .4-1.6 2.1zM333.7 84.7l.7 .6-2 1.7zM348.3 96.6l.9 .6-1.8 1.7zM48 106.4l2.5-.5v1z"/>
<path d="M62.5 105.9l2.5 .5-2.5 .5zM268.4 101l1.8 1.8-2.4-1zM269.4 116.7l2.3-1.1-1.7 1.9zM367.4 112.1l.8 .6-1.8 1.7zM34.4 152.4h1l-.5 2.5zM34.9 154.9l.5 2.5h-1zM310.3 154.9l2.5-.5-2.1 1.4zM311.6 157.6l2.2-1.1-1.6 1.9zM41 158.7l.5 2.5h-1zM23.4 193.2h1.1l-.6 2.5zM34.4 189.3h1l-.5 2.5zM40.5 185.5h1l-.5 2.5z"/>
<path d="M167.1 189.3h1l-.5 2.5zM167.6 195.7l.5 2.5h-1zM45.5 210.2l2.5 .5-2.5 .5zM48 219.8l2.5-.5v1zM51.9 210.7l2.5-.5v1zM152.9 210.2l2.5 .5-2.5 .5zM159.3 210.7l2.4-.5v1zM185.7 213.1l2.5 .5-2.5 .5zM188.5 213.6l2.6-.5v1zM193.6 219.8l2.4-.5v1zM156.7 219.3l2.6 .5-2.6 .5zM185.7 219.3l2.5 .5-2.5 .5z"/>
</g>
<g font-size="4.7">
<text x="304.6" y="263.7">Mesa plataforma</text>
<text x="304.6" y="269.1">3DOF250 MAQSIM</text>
</g>
<g font-size="4.2">
<text x="34" y="9.6">6</text>
<text x="104" y="9.6">5</text>
<text x="174" y="9.6">4</text>
<text x="244" y="9.6">3</text>
<text x="314" y="9.6">2</text>
<text x="384" y="9.6">1</text>
<text x="6.8" y="38.7">D</text>
<text x="410.6" y="38.7">D</text>
<text x="7" y="112.9">C</text>
<text x="410.8" y="112.9">C</text>
<text x="7" y="187.1">B</text>
<text x="410.8" y="187.1">B</text>
<text x="7" y="261.4">A</text>
<text x="410.8" y="261.4">A</text>
<text x="34" y="290.4">6</text>
<text x="104" y="290.4">5</text>
<text x="174" y="290.4">4</text>
<text x="244" y="290.4">3</text>
<text x="314" y="290.4">2</text>
<text x="384" y="290.4">1</text>
</g>
<g font-size="3.9">
<text x="100.7" y="40.1">828</text>
<text x="311.9" y="49.3">2</text>
<text x="328.8" y="49.3">5</text>
<text x="229.9" y="60.9">4</text>
<text x="347" y="69">1</text>
<text x="367.2" y="69">3</text>
<text x="33.4" y="77.3" transform="rotate(-90 33.4 77.3)">295</text>
<text x="229.9" y="76.7">3</text>
<text x="387.4" y="85.2">4</text>
<text x="53.5" y="104.9">136</text>
<text x="22.4" y="127.8" transform="rotate(-90 22.4 127.8)">1150</text>
<text x="33.4" y="126.8" transform="rotate(-90 33.4 126.8)">498</text>
<text x="228.9" y="147.2">5</text>
<text x="277.5" y="170">4</text>
<text x="33.4" y="176.4" transform="rotate(-90 33.4 176.4)">295</text>
<text x="39.4" y="176.4" transform="rotate(-90 39.4 176.4)">235</text>
<text x="277.5" y="186">4</text>
<text x="55.7" y="209.1">31</text>
<text x="144.4" y="209.1">31</text>
<text x="166.1" y="206.2" transform="rotate(-90 166.1 206.2)">31</text>
<text x="182.4" y="212">3</text>
<text x="100.7" y="218.3">890</text>
<text x="203" y="218.3">43</text>
<text x="51.4" y="249.4">ITEM</text>
<text x="61.5" y="249.4">QTY</text>
<text x="79.7" y="249.4">PART NUMBER</text>
<text x="145.9" y="249.4">DESCRIPTION</text>
<text x="199.5" y="249.6">MASS (kg)</text>
<text x="54.6" y="254.8">1</text>
<text x="63.7" y="254.8">1</text>
<text x="69.7" y="254.8">3DOF250-03-CMAQ01</text>
<text x="115.4" y="254.8">Tapa. Chapa 3mm</text>
<text x="199.5" y="254.8">23,54</text>
<text x="54.6" y="260.1">2</text>
<text x="63.7" y="260.1">1</text>
<text x="69.7" y="260.1">3DOF250-MAQ-03-TUBO01</text>
<text x="115.4" y="260.1">Estructura tubular tapa. Tubo de 40x30x2mm</text>
<text x="199.5" y="260.1">10,6</text>
<text x="54.6" y="265.4">3</text>
<text x="63.7" y="265.4">8</text>
<text x="69.7" y="265.4">DIN929 M10</text>
<text x="115.4" y="265.5">Tuerca hexagonal para soldar</text>
<text x="199.5" y="265.4">0,01</text>
<text x="54.6" y="276">5</text>
<text x="54.6" y="270.7">4</text>
<text x="62.7" y="270.7">16</text>
<text x="69.7" y="270.7">DIN929 M6</text>
<text x="115.4" y="270.8">Tuerca hexagonal para soldar</text>
<text x="199.5" y="270.7">0</text>
<text x="358.5" y="275">3DOF250-V003-SMESMAQ01</text>
<text x="63.7" y="276">2</text>
<text x="69.7" y="276">DIN929 M8</text>
<text x="115.4" y="276.1">Tuerca hexagonal para soldar</text>
<text x="199.5" y="276">0,01</text>
</g>
<g font-size="3.1">
<text x="312.7" y="246.8">Tolerancias para dimensiones lineales y angulares sin indicación individual</text>
<text x="312.7" y="250.4">de tolerancia, según ISO 2768-1:1989</text>
<text x="312.7" y="254">Zonas de rugosidad no especificada, Ra 3.2</text>
<text x="377.7" y="285.6">A3</text>
<text x="397" y="285.9">2 /6</text>
</g>
<g font-size="2.4">
<text x="271.2" y="244.4">MATERIAL:</text>
<text x="271.3" y="252">ACABADO SUPERFICIAL:</text>
<text x="271.2" y="259.7">SCALE:</text>
<text x="350.6" y="260.9">DRAWN: Antonio Garcia</text>
<text x="391.2" y="260.6">04/03/2014</text>
<text x="350.6" y="267">CHECKED: Antonio Garcia</text>
<text x="391.2" y="266.7">04/03/2014</text>
<text x="350.6" y="271.4">DWG NO:</text>
<text x="350.8" y="276.9">Id. Ref:</text>
<text x="350.8" y="282.8">REV</text>
<text x="371.2" y="282.9">SIZE</text>
<text x="390.9" y="282.9">SHEET</text>
</g>
</svg>
